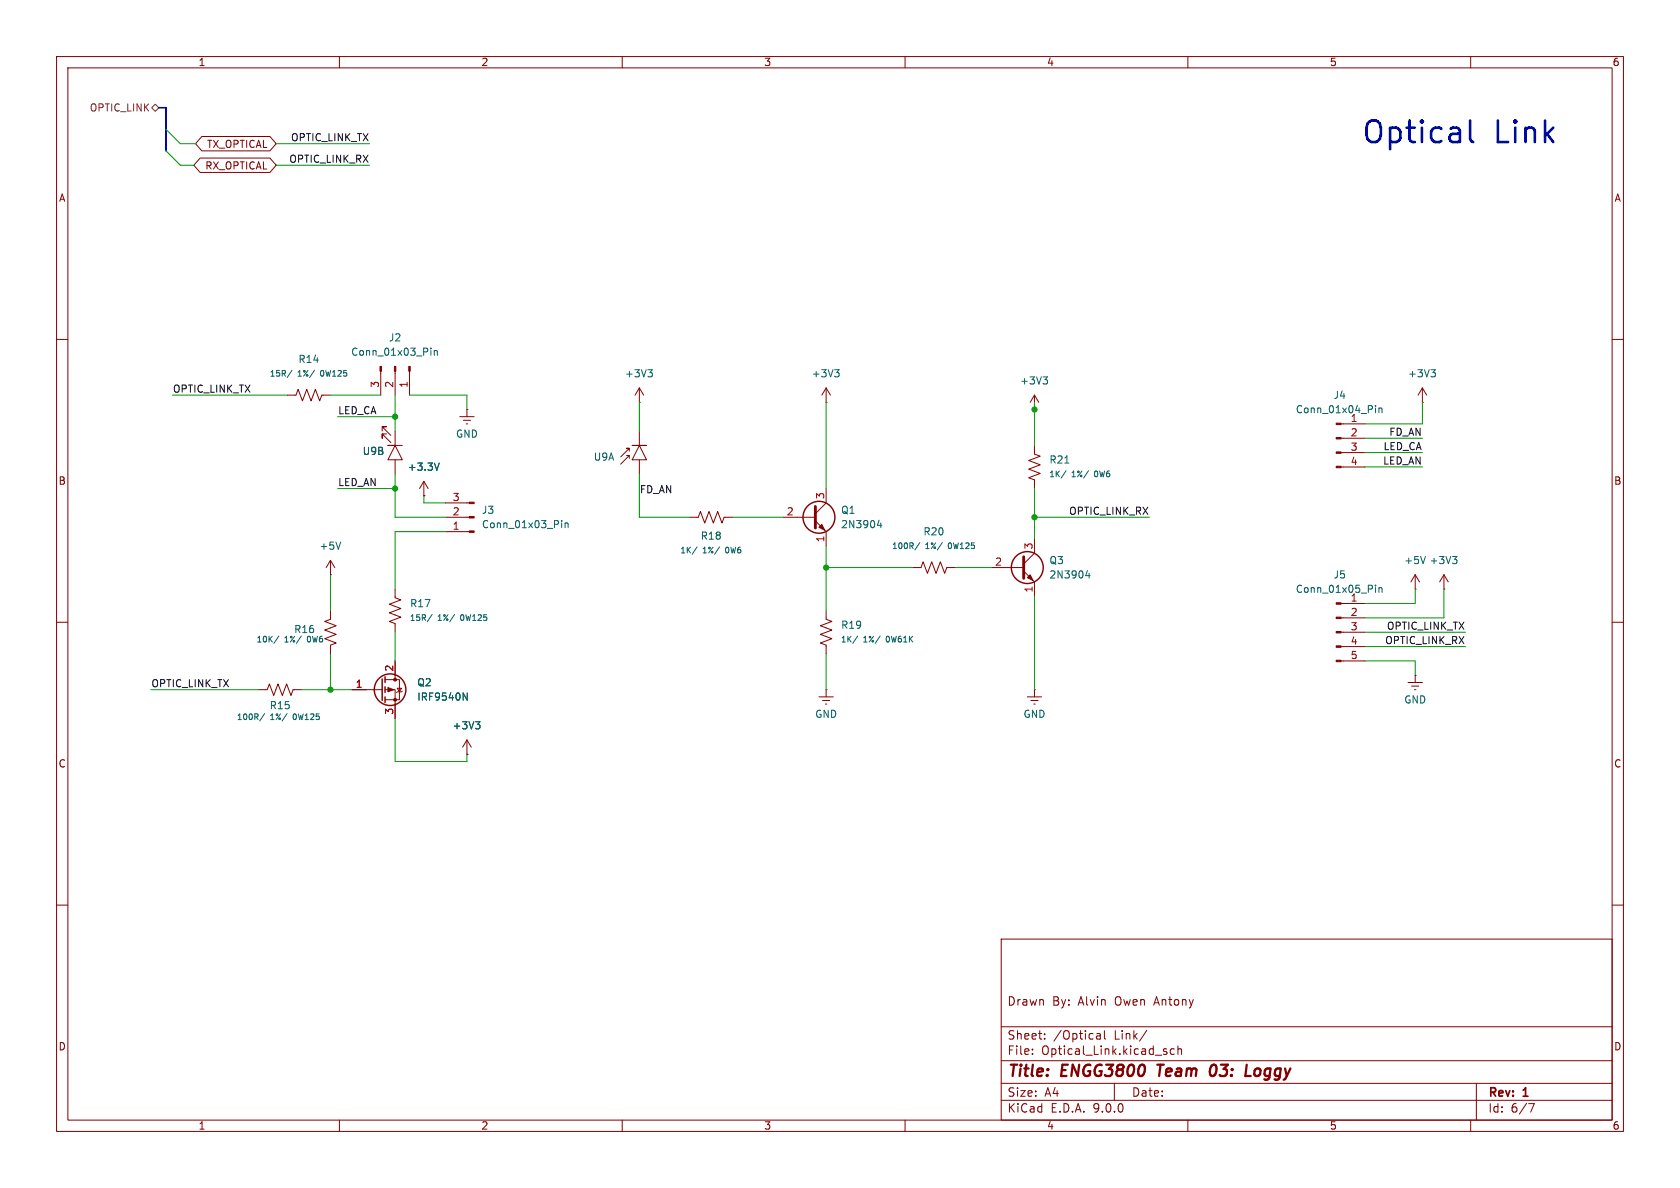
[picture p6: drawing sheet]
<svg xmlns="http://www.w3.org/2000/svg" width="297mm" height="210mm" viewBox="0 0 297 210" stroke-linecap="round" stroke-linejoin="round" font-family="sans-serif">
<g fill="none" stroke="#840000" stroke-width=".18">
<path d="M10 10h277v190h-277zM12 12h273v186h-273zM60 10v2M110 10v2M160 10v2M210 10v2M260 10v2M35.4 27.9h12.3l1.1 1.3-1.1 1.3h-12.3l-1.1-1.3zM35.7 24.1h12l1.1 1.3-1.1 1.3h-12l-1.1-1.3zM10 60h2M50.8 69.9h1.5l.4-1.1 .8 2.1 .7-2.1 .8 2.1 .8-2.1 .7 2.1 .4-1h1.5M67.3 65.6v4.3"/>
<path d="M67.6 76.2v-.8h.7h-.7l1.5 1.6M68.3 76.7h-.7v.8v-.8l1.5 1.5M69.8 76.2v2.5l-1.2 2.6h2.5l-1.3-2.6h-1.2h2.5M69.8 65.6v4.3M72.4 65.6v4.3M81.3 73.7h2.5M81.9 74.3h1.3M82.4 74.9h.3M82.5 72.4h.1M82.5 72.4v1.3M111.2 79.8v-.5h-.5h.6l-1.6 1.5M111.8 78.7h2.5h-1.3l1.3 2.6h-2.5l1.2-2.6z"/>
<path d="M113 71.1h.1M113 68.6v2.5M113 76.2v2.5M113 68.6l-.7 1.3M113 68.6l.8 1.3M146 71.1h.1M146 68.6l-.7 1.3M146 68.6l.8 1.3M146 68.6v2.5M182.9 72.4h.1M182.9 78.7v1.6l1 .3-2 .8 2 .8-2 .7 2 .8-2 .8 1 .3v1.6M182.9 69.9v2.5"/>
<path d="M182.9 69.9l-.8 1.2M182.9 69.9l.7 1.2M237.1 74.9h4.2M237.1 77.5h4.2M251.5 71.1h.1M251.5 68.6l-.8 1.3M251.5 68.6l.7 1.3M251.5 68.6v2.5M285 60h2M58.4 99.1l-.7 1.2M58.4 99.1l.8 1.2M58.4 99.1v2.5"/>
<path d="M69.8 81.3v2.5M74.9 87.6h.1M74.9 85.1l-.7 1.3M74.9 85.1l.8 1.3M74.9 85.1v2.5M78.7 91.4h4.3M78.7 94h4.3M78.7 88.9h4.3M110.8 80.5h.4v.5M111.3 80.5l-1.6 1.6M113 81.3v2.5M121.9 91.4h1.5l.4-1 .8 2.1 .7-2.1 .8 2.1 .8-2.1 .7 2.1 .4-1.1h1.5"/>
<path d="M138.4 91.4h5.7M144.1 92.1l1.9 1.9v2.5M146 86.4v2.5l-1.9 1.9M182.9 95.3v2.5l-1.9 1.9M237.1 80h4.2M237.1 82.6h4.2M10 110h2M58.4 101.6h.1M58.4 108v1.5l-1 .4 2 .7-2 .8 2 .7-2 .8 2 .8-1 .3v1.6M69.8 104.1v1.6l1.1 .3-2.1 .8 2.1 .8-2.1 .7 2.1 .8-2.1 .8 1 .3v1.6M69.8 116.8v3.3M146 108v1.5l1.1 .4-2.1 .7 2.1 .8-2.1 .7 2.1 .8-2.1 .8 1 .3v1.6"/>
<path d="M161.3 100.3h1.5l.4-1 .8 2 .7-2 .8 2 .7-2 .8 2 .4-1h1.5M175.3 100.3h5.7M181 101l1.9 1.9v2.5M237.1 106.7h4.2M237.1 109.2h4.2M237.1 111.8h4.2M237.1 114.3h4.2M237.1 116.8h4.2M250.2 104.1h.1M250.2 119.4h.1M250.2 101.6l-.8 1.3M250.2 101.6l.8 1.3"/>
<path d="M250.2 101.6v2.5M250.2 119.4v1.3M255.3 104.1h.1M255.3 101.6l-.8 1.3M255.3 101.6l.7 1.3M255.3 101.6v2.5M285 110h2M45.7 121.9h1.5l.4-1 .8 2 .7-2 .8 2 .8-2 .7 2 .4-1h1.5M62.2 121.9h5.4M68.1 120.1h2.5v3.6h-2.5M68.1 121.9h1.7v5.1M70.2 121.7h.8l-.4 .6z"/>
<path d="M71.1 122.2l-.1 .1h-.8l-.1 .1M82.5 133.4h.1M82.5 130.8v2.6M82.5 130.8l-.7 1.3M82.5 130.8l.8 1.3M144.8 123.2h2.5M145.4 123.8h1.3M145.9 124.5h.3M146 121.9h.1M146 121.9v1.3M181.6 123.2h2.5M182.2 123.8h1.3"/>
<path d="M182.8 124.5h.2M182.9 121.9h.1M182.9 121.9v1.3M248.9 120.7h2.6M249.6 121.3h1.2M250.1 121.9h.2M10 160h2M177 166h108v32h-108zM285 160h2M60 198v2M110 198v2M160 198v2"/>
<path d="M177 194.5h108M177 191.5h108M177 187.5h108M177 181.5h108M182.5 186.3v.1M182.5 185.5v.1M184.7 183.6v.1M184.7 182.8v.1M193.9 182.8h.6v.9M193.9 183.6h.6M194.5 183.1l-.6 .1M195.2 182.2v1.3l.3 .2"/>
<path d="M197 191.5v3M202.7 182.1l-1.2 2M205.9 185.9l.3 .1 .1 .2-.2 .2h-.3M205.9 185.4l.3 .1M207.6 185.5l-.4-.1-.3 .3v.4l.1 .2h.6M208.2 185.5l.3-.1 .3 .1 .1 .9M208.2 184.9v1.5M210 198v2M260 198v2M261 191.5v6.5M270.2 195.1h1l-.6 1.5"/>
</g>
<path d="M204.6 188.2h1.1M205.2 188.2l-.3 2M214.9 188.3a.51 .51 0 0 0-.8 .3 1.09 1.09 0 0 0 .2 1.6l.3-.1 .3-.3M220.2 190.2h.9M221.9 189.1l-.2 .7 .2 .3" fill="none" stroke="#840000" stroke-width=".4"/>
<g fill="none" stroke="#006464" stroke-width=".18">
<path d="M51.6 65.4l-.8 1.3M55.6 65.4l-.9 1.3M76.2 61.5v.2M76.2 62v.8M76.8 62v.8M76.8 62.1l.2-.1h.3v.8M114.5 65.3h.8l-.4 .5M115.1 65.8l.2 .3v.3l-.2 .2M147.6 65.3h.7l-.4 .5M148.1 65.8l.2 .3v.3l-.2 .2M184.4 66.6h.8l-.4 .5M184.9 67.1l.3 .2v.3l-.3 .3"/>
<path d="M243.2 71.7v.1M243.2 72.1v.9M243.8 72.1v.9M243.8 72.2l.2-.1 .3 .1v.8M253 65.3h.8l-.5 .5M253.5 65.8l.3 .3v.3l-.3 .2M60.2 95.8l-.4 1.3M77.7 81.9l-.5 1.2M99.3 92v.1M99.3 92.4v.9M99.9 92.4v.9M99.9 92.6l.2-.2 .3 .1v.8"/>
<path d="M123.2 96.7l-.8 1.3M127.2 96.7l-.9 1.3M155.4 92l-.3 .9h.8M155.7 92.4v.9M162.6 95.9l-.9 1.3M166.6 95.9l-.9 1.3M188.3 81.9h.7M188.5 83.2l-.9 1.3M192.4 83.2l-.8 1.3M252 98.4l-.4 1.2M256.8 98.4h.8l-.5 .5M257.3 98.9l.3 .2v.3l-.3 .2"/>
<path d="M49.3 112.4l-.9 1.3M53.3 112.4l-.9 1.3M76.4 108.6l-.9 1.3M80.4 108.6l-.9 1.3M151.6 112.4l-.8 1.3M155.6 112.4l-.9 1.3M192.2 100.8l-.3 1h.8M192.5 101.3v.9M243.2 103.4v.2M243.2 103.9v.8M243.8 103.9v.8M243.8 104l.2-.1h.3v.8"/>
<path d="M46.8 126.1l-.9 1.3M50.8 126.1l-.9 1.3M81.9 122.5l.7 1.3v-1.3M84.1 127.6h.7l-.4 .5M84.6 128.1l.2 .2v.3l-.2 .2"/>
</g>
<g fill="#840000" stroke="#840000" stroke-width=".18">
<path d="M236.2 106.6h.9v.2h-.9z"/>
<path d="M236.2 109.1h.9v.2h-.9z"/>
<path d="M236.2 111.6h.9v.3h-.9z"/>
<path d="M236.2 114.2h.9v.2h-.9z"/>
<path d="M236.2 116.7h.9v.3h-.9z"/>
<path d="M182.1 101.6l.5 1-1-.5z"/>
<path d="M72.3 64.8h.2v.8h-.2z"/>
<path d="M69.7 64.8h.3v.8h-.3z"/>
<path d="M67.2 64.8h.2v.8h-.2z"/>
<path d="M236.2 74.8h.9v.3h-.9z"/>
<path d="M236.2 77.3h.9v.3h-.9z"/>
<path d="M236.2 79.9h.9v.2h-.9z"/>
<path d="M236.2 82.4h.9v.3h-.9z"/>
<path d="M83 93.9h.8v.2h-.8z"/>
<path d="M83 91.3h.8v.3h-.8z"/>
<path d="M83 88.8h.8v.2h-.8z"/>
<path d="M68.6 121.5l1 .4-1 .4z"/>
<path d="M144.8 93.2l.5-.5 .5 1z"/>
<circle cx="69.8" cy="120.1" r=".25"/>
<circle cx="69.8" cy="123.7" r=".25"/>
</g>
<path d="M144.1 89.5v3.8M181 98.4v3.8" fill="none" stroke="#840000" stroke-width=".51"/>
<g fill="none" stroke="#840000" stroke-width=".25">
<path d="M68.1 119.6v1.1M67.6 120v3.8M68.1 121.4v1M68.1 123.2v1"/>
<circle cx="144.8" cy="91.4" r="2.82"/>
<circle cx="181.6" cy="100.3" r="2.82"/>
<circle cx="69" cy="121.9" r="2.79"/>
</g>
<path d="M26.8 19.1l.6-.7 .7 .7-.7 .6z" fill="none" stroke="#725600" stroke-width=".18"/>
<path d="M28.1 19.1h1.3v7.6" fill="none" stroke="#000084" stroke-width=".3"/>
<g fill="none" stroke="#009600" stroke-width=".18">
<path d="M29.4 26.7l2.5 2.5h2.4M29.4 22.9l2.5 2.5h2.7M34.3 29.2h.1M48.8 29.2h16.5M48.8 25.4h16.5M30.5 69.9h20.3M58.4 69.9h8.9M59.7 73.7h10.1M69.8 69.9v6.3M72.4 69.9h10.1v2.5M113 71.1v5.1M146 71.1v15.3"/>
<path d="M182.9 71.1v7.6M241.3 77.5h10.2M251.5 71.1v3.8h-10.2M59.7 86.4h10.1M69.8 83.8v7.6h8.9M74.9 87.6v1.3h3.8M78.7 94h-8.9v10.1M113 83.8v7.6h8.9M129.5 91.4h8.9M146 96.5v11.5M182.9 86.4v8.9M182.9 91.4h20.3"/>
<path d="M241.3 80h10.2M241.3 82.6h10.2M58.4 101.6v6.4M58.4 115.6v6.3M69.8 111.8v5M146 100.3h15.3M146 115.6v6.3M168.9 100.3h6.4M182.9 105.4v16.5M241.3 116.8h8.9v2.6M241.3 111.8h17.8M241.3 114.3h17.8"/>
<path d="M250.2 104.1v2.6h-8.9M255.3 104.1v5.1h-14M26.7 121.9h19M53.3 121.9h8.9M69.8 127v7.6h12.7v-1.2"/>
</g>
<path d="M259.9 21.3v3.3l.2 .3 .3 .2" fill="none" stroke="#0000c2" stroke-width=".48"/>
<g fill="#009600" stroke="#009600" stroke-width=".18">
<circle cx="182.9" cy="72.4" r=".46"/>
<circle cx="182.9" cy="91.4" r=".46"/>
<circle cx="58.4" cy="121.9" r=".46"/>
<circle cx="69.8" cy="86.4" r=".46"/>
<circle cx="69.8" cy="73.7" r=".46"/>
<circle cx="146" cy="100.3" r=".46"/>
</g>
<g font-size="5.3" fill="#0000c2">
<text x="240.5" y="26">Optical</text>
<text x="264.2" y="26">Link</text>
</g>
<g font-size="2.8" fill="#840000">
<text x="178" y="190.9">Title:</text>
<text x="187.7" y="190.9">ENGG3800</text>
<text x="205.5" y="190.9">Team</text>
<text x="215.5" y="190.9">03:</text>
<text x="222.6" y="190.9">Loggy</text>
</g>
<g font-size="2.1" fill="#840000">
<text x="178" y="178">Drawn</text>
<text x="186" y="178">By:</text>
<text x="190.7" y="178">Alvin</text>
<text x="197.3" y="178">Owen</text>
<text x="204.3" y="178">Antony</text>
<text x="178" y="184">Sheet:</text>
<text x="186.2" y="184">/Optical</text>
<text x="197" y="184">Link/</text>
<text x="178" y="186.7">File:</text>
<text x="184.1" y="186.7">Optical_Link.kicad_sch</text>
<text x="178" y="196.9">KiCad</text>
<text x="178" y="194.1">Size:</text>
<text x="184.7" y="194.1">A4</text>
<text x="185.7" y="196.9">E.D.A.</text>
<text x="193.3" y="196.9">9.0.0</text>
<text x="200" y="194.1">Date:</text>
<text x="263" y="194.3">Rev:</text>
<text x="263" y="196.9">Id:</text>
<text x="267.1" y="196.9">6/7</text>
<text x="269.4" y="194.3">1</text>
</g>
<g font-size="1.8" fill="#840000">
<text x="35" y="11.9">1</text>
<text x="85" y="11.9">2</text>
<text x="135" y="11.9">3</text>
<text x="185" y="11.9">4</text>
<text x="235" y="11.9">5</text>
<text x="285" y="11.9">6</text>
<text x="36.5" y="26.4">TX_OPTICAL</text>
<text x="10.3" y="35.9">A</text>
<text x="36.2" y="30.2">RX_OPTICAL</text>
<text x="285.3" y="35.9">A</text>
<text x="10.3" y="85.9">B</text>
<text x="285.3" y="85.9">B</text>
<text x="10.3" y="135.9">C</text>
<text x="285.3" y="135.9">C</text>
<text x="10.3" y="185.9">D</text>
<text x="285.3" y="185.9">D</text>
<text x="35" y="199.9">1</text>
<text x="85" y="199.9">2</text>
<text x="135" y="199.9">3</text>
<text x="185" y="199.9">4</text>
<text x="235" y="199.9">5</text>
<text x="285" y="199.9">6</text>
</g>
<text font-size="1.8" fill="#725600" x="15.8" y="19.9">OPTIC_LINK</text>
<g font-size="1.8" fill="#0f0f0f">
<text x="51" y="28.9">OPTIC_LINK_RX</text>
<text x="51.3" y="25.1">OPTIC_LINK_TX</text>
<text x="30.5" y="69.5">OPTIC_LINK_TX</text>
<text x="59.7" y="73.3">LED_CA</text>
<text x="245.5" y="77.1">FD_AN</text>
<text x="244.4" y="82.2">LED_AN</text>
<text x="244.5" y="79.7">LED_CA</text>
<text x="59.7" y="86">LED_AN</text>
<text x="113" y="87.3">FD_AN</text>
<text x="188.9" y="91.1">OPTIC_LINK_RX</text>
<text x="244.8" y="114">OPTIC_LINK_RX</text>
<text x="245.1" y="111.4">OPTIC_LINK_TX</text>
<text x="26.7" y="121.6">OPTIC_LINK_TX</text>
</g>
<g font-size="1.8" fill="#006464">
<text x="52.7" y="64.4">R14</text>
<text x="62" y="63.1">Conn_01x03_Pin</text>
<text x="68.7" y="60.6">J2</text>
<text x="110.4" y="66.9">+3V3</text>
<text x="143.4" y="66.9">+3V3</text>
<text x="180.2" y="68.2">+3V3</text>
<text x="235.7" y="70.7">J4</text>
<text x="248.8" y="66.9">+3V3</text>
<text x="80.5" y="77.6">GND</text>
<text x="229" y="73.3">Conn_01x04_Pin</text>
<text x="238.7" y="74.7">1</text>
<text x="64" y="80.6">U9B</text>
<text x="72" y="83.4">+3.3V</text>
<text x="104.9" y="81.6">U9A</text>
<text x="185.4" y="82.1">R21</text>
<text x="85.1" y="91">J3</text>
<text x="85.1" y="93.6">Conn_01x03_Pin</text>
<text x="123.8" y="95.6">R18</text>
<text x="148.6" y="91">Q1</text>
<text x="148.6" y="93.6">2N3904</text>
<text x="163.2" y="94.8">R20</text>
<text x="56.4" y="97.4">+5V</text>
<text x="185.4" y="99.9">Q3</text>
<text x="248.2" y="99.9">+5V</text>
<text x="252.6" y="99.9">+3V3</text>
<text x="72.4" y="107.5">R17</text>
<text x="185.4" y="102.5">2N3904</text>
<text x="229" y="105">Conn_01x05_Pin</text>
<text x="235.7" y="102.5">J5</text>
<text x="238.7" y="106.4">1</text>
<text x="51.9" y="112.1">R16</text>
<text x="148.6" y="111.4">R19</text>
<text x="47.6" y="125.6">R15</text>
<text x="73.7" y="124.1">IRF9540N</text>
<text x="73.7" y="121.5">Q2</text>
<text x="248.2" y="124.6">GND</text>
<text x="79.9" y="129.1">+3V3</text>
<text x="144" y="127.1">GND</text>
<text x="180.8" y="127.1">GND</text>
</g>
<g font-size="1.8" fill="#a90000">
<text x="67.1" y="68.7" transform="rotate(-90 67.1 68.7)">3</text>
<text x="69.6" y="68.7" transform="rotate(-90 69.6 68.7)">2</text>
<text x="72.1" y="68.7" transform="rotate(-90 72.1 68.7)">1</text>
<text x="238.7" y="77.2">2</text>
<text x="238.7" y="79.8">3</text>
<text x="238.7" y="82.3">4</text>
<text x="79.9" y="88.6">3</text>
<text x="145.8" y="88.3" transform="rotate(-90 145.8 88.3)">3</text>
<text x="79.9" y="93.7">1</text>
<text x="79.9" y="91.2">2</text>
<text x="139" y="91.2">2</text>
<text x="145.8" y="96" transform="rotate(-90 145.8 96)">1</text>
<text x="175.8" y="100.1">2</text>
<text x="182.6" y="97.2" transform="rotate(-90 182.6 97.2)">3</text>
<text x="182.6" y="104.8" transform="rotate(-90 182.6 104.8)">1</text>
<text x="238.7" y="109">2</text>
<text x="238.7" y="111.5">3</text>
<text x="69.6" y="118.8" transform="rotate(-90 69.6 118.8)">2</text>
<text x="238.7" y="114">4</text>
<text x="238.7" y="116.6">5</text>
<text x="62.8" y="121.7">1</text>
<text x="69.6" y="126.4" transform="rotate(-90 69.6 126.4)">3</text>
</g>
<g font-size="1.4" fill="#006464">
<text x="47.6" y="66.8">15R/</text>
<text x="52.6" y="66.8">1%/</text>
<text x="56.9" y="66.8">0W125</text>
<text x="185.4" y="84.6">1K/</text>
<text x="189.5" y="84.6">1%/</text>
<text x="193.7" y="84.6">0W6</text>
<text x="120.2" y="98">1K/</text>
<text x="124.2" y="98">1%/</text>
<text x="128.5" y="98">0W6</text>
<text x="157.6" y="97.3">100R/</text>
<text x="163.6" y="97.3">1%/</text>
<text x="167.8" y="97.3">0W125</text>
<text x="45.3" y="113.8">10K/</text>
<text x="50.3" y="113.8">1%/</text>
<text x="54.5" y="113.8">0W6</text>
<text x="72.4" y="110">15R/</text>
<text x="77.4" y="110">1%/</text>
<text x="81.6" y="110">0W125</text>
<text x="148.6" y="113.8">1K/</text>
<text x="152.6" y="113.8">1%/</text>
<text x="156.8" y="113.8">0W61K</text>
<text x="41.8" y="127.5">100R/</text>
<text x="47.8" y="127.5">1%/</text>
<text x="52" y="127.5">0W125</text>
</g>
</svg>
